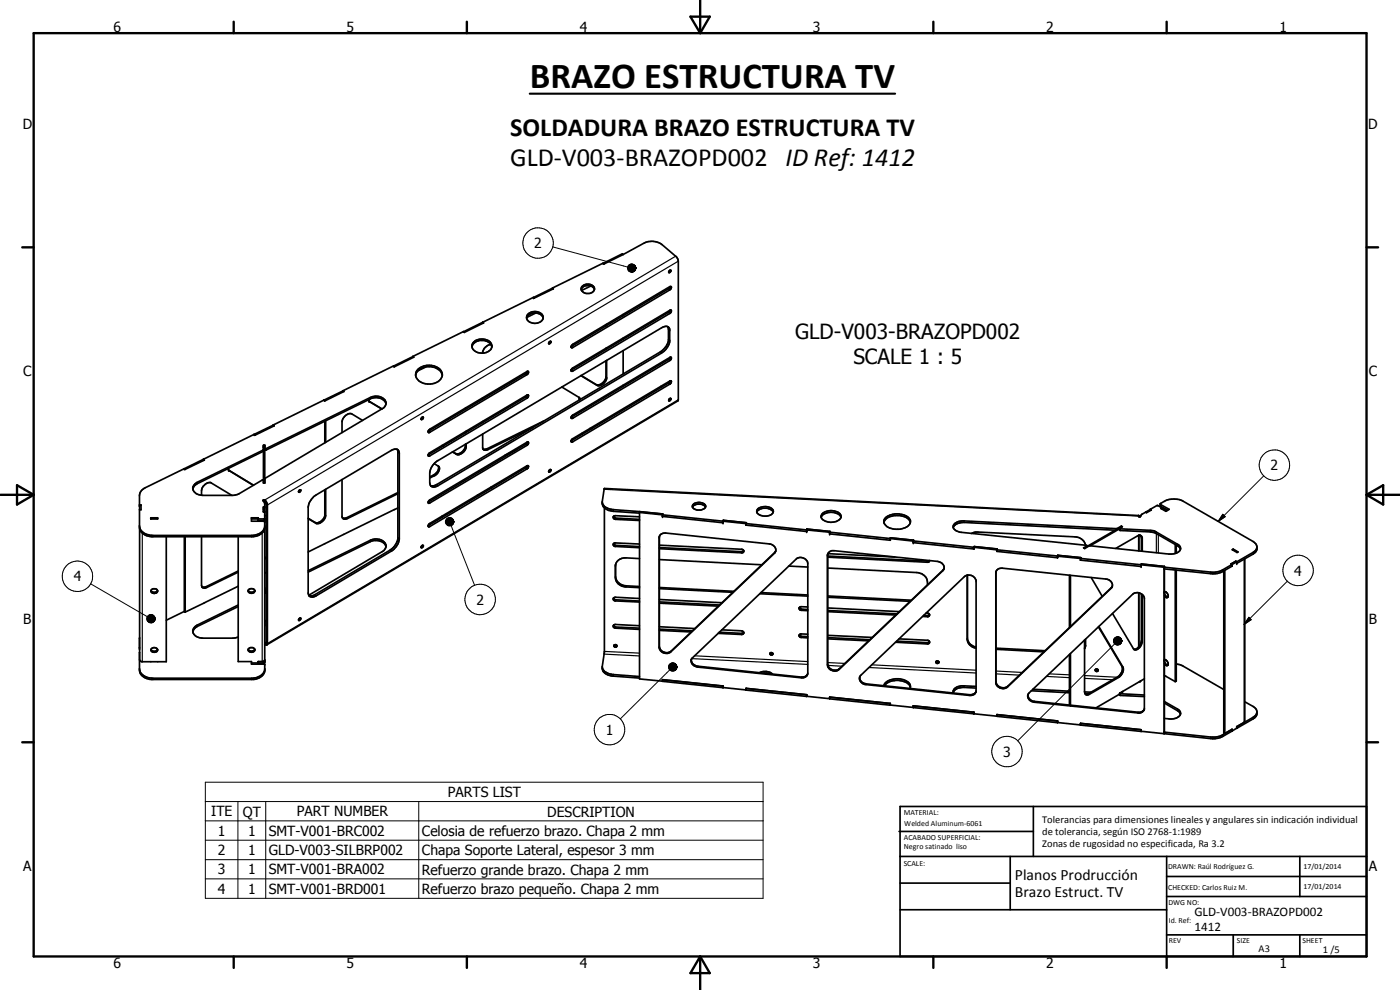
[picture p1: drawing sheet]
<svg xmlns="http://www.w3.org/2000/svg" width="420mm" height="297mm" viewBox="0 0 420 297" stroke-linecap="round" stroke-linejoin="round" font-family="sans-serif">
<g fill="none" stroke="#000" stroke-width=".51">
<path d="M187 76.4l-5.7 2.8-.3-.2-20.9 10.3 .2 .2M187 76.4l-.2-.2-5.8 2.8M187 76.4l6.4-3.5a5.3 5.3 0 0 1 5.3 .5l4.3 3.6 .6 1.4-.1 41.8-123.4 73.3M139.1 99.5v.1M144.9 96.7l.2 .2-5.8 2.8-.2-.2-15.2 7.4M158.1 95.5a2.73 2.73 0 0 1 2.4-1.6 2.73 2.73 0 0 1 2.5 1.6M158.4 94.3a2.84 2.84 0 0 1 4.6 .7 2.4 2.4 0 0 1-3.6 1.8 1.56 1.56 0 0 1-1-2.5zM160.3 89.5l-.2-.3-21 10.3M160.8 93.9l-2.7 1.3M165.9 86.4l.2 .3-5.8 2.8M165.9 86.4h.1M174.4 86.9a2.24 2.24 0 0 0 4 0"/>
<path d="M174.4 86.9a1.94 1.94 0 0 1 3-1.5l.9 .7 .1 .8M174.4 86.9a2.22 2.22 0 0 1 4 0M177.3 85.8l-2.8 1.4M181.9 97.4v.4M182.1 97.3v.4M187 94.4v.3M200.4 98l.2 4.2a5.1 5.1 0 0 1-2.4 3.4l-67.1 39.8-.9 .4-1-.1M200.9 81.2l.2-.1a.37 .37 0 0 1 .1 .5 .37 .37 0 0 1-.5 .1zM201.1 86l-.3 .6-29.4 17.4M201.1 93.1l-.3 .5-29.3 17.4M201.2 86a.52 .52 0 0 1 .3 .6 .52 .52 0 0 1-.5 .4l-29.1 17.3h-.4l-.1-.3M201.2 86l-29.3 17.3-.5 .7"/>
<path d="M103 117.3l.2 .2M103 117.3l-5.8 2.8M103 117.2l.2 .3M103 117.2v.1M103.2 117.5l-5.8 2.8M110.6 119.9l.4 .7M123.9 107l.3 .2M123.9 107l-5.7 2.8M123.9 106.9l.3 .3M123.9 106.9v.1M124.2 107.2l-5.8 2.8-.3-.2-15.1 7.4M124.7 112.6a3.9 3.9 0 0 1 4.7-2.6 3.7 3.7 0 0 1 3.3 2.6"/>
<path d="M125.5 110.7a4.8 4.8 0 0 1 7.1 .9 2.83 2.83 0 0 1-2.9 3.5 4.1 4.1 0 0 1-5-2.4l.2-1.1zM127.8 110.1l-2.4 1.2M141.6 104.1a2.64 2.64 0 0 1 2.4-1.9h1.2a2.71 2.71 0 0 1 2.4 1.9M142.3 102.5a3.6 3.6 0 0 1 5.2 .8 2.21 2.21 0 0 1-2.4 2.6 2.55 2.55 0 0 1-3.4-2.6zM144.9 119.4v.4M147.4 103.4a2.77 2.77 0 0 0-2.5 2.6M158.2 118.5l-.3 .6-29.4 17.4M158.2 111.4l-.5 .7-29.2 17.4M164.8 102.6l.4-.2a.49 .49 0 0 1 0 .5 .49 .49 0 0 1-.5 .3zM168.6 116.1l5.1 3.1 .4 .7M171.4 111h.1M171.5 110.9l.1 .1"/>
<path d="M171.5 111h-.1M171.7 110.6l29.5-17.6a.39 .39 0 0 1 .4 .4 .39 .39 0 0 1-.3 .4l-29.6 17.6-.3-.1zM173.8 119.2v.8M181.9 104.5v.4M181.9 108.2v5.1a2.61 2.61 0 0 1-3 2.1l-4.5-2.8M182.1 104.4v.3M182.1 108.1v5.4l-.3 .8-.7 .8a1.85 1.85 0 0 1-2 .5l-4.8-2.9M187 101.4v.4M187 105.2v7M187 115.6v.4M198.3 116l.3 .2M200.7 119.8l.5-.3a.43 .43 0 0 1 0 .6 .43 .43 0 0 1-.5 .1z"/>
<path d="M201.1 114.3l-.3 .6-29.4 17.3M201.1 107.2l-.3 .6-29.4 17.4M201.2 107.2l-29.3 17.3-.5 .7M201.2 114.3l-29.3 17.3-.5 .7M201.2 107.2a.52 .52 0 0 1 .3 .6 .52 .52 0 0 1-.5 .4l-29.1 17.3h-.4l-.1-.3M201.2 114.3a.52 .52 0 0 1 .3 .5 .52 .52 0 0 1-.5 .5l-29.1 17.2h-.5v-.2M61.1 137.8l.2 .2-5.8 2.8-.2-.2M61.1 137.8h.1M76.5 130.6l-.3-.3-20.9 10.3M79.1 133.6h.4l-.1 11.3h-.3zM79.1 134.9l-20 9.8a1.96 1.96 0 0 0-1.1 2.3 1.96 1.96 0 0 0 2 1.5l.4 .1M79.1 135.3l-20 9.9-.7 .5-.5 1"/>
<path d="M79.1 133.7h.3M79.4 134h.1M79.5 134.5l.3 .1 31.4-15.3a3.3 3.3 0 0 1 4.7 1.5v.3a1.9 1.9 0 0 1-1.1 1.5l-35.3 21M82 127.6l.2 .2M82 127.6l-5.7 2.7 .2 .3M82 127.5l.3 .3-5.8 2.8M82 127.5v.1M97.2 120.1l.2 .2M97.2 120.1h.1M97.4 120.3l-.2-.2-15.2 7.4M97.5 126.4v6.5M97.7 126.2v6.5"/>
<path d="M108.8 126.2l-3.2-2a2.54 2.54 0 0 0-3 2.3v3.3M110.8 120.4l3.8 2.3M115.9 121.2a3.3 3.3 0 0 0-4.7-1.5l-31.4 15.3-.3-.1M119.2 134.8l.2 .6v26.3a5.3 5.3 0 0 1-2.4 3.4l-22.7 13.5-.9 .2-.7-.1M126.4 125.8v.1M126.6 125.2l.3-.1a.48 .48 0 0 1 0 .6 .48 .48 0 0 1-.5 .1zM128.6 129.2l29.9-17.8v.7l-.4 .3-29.2 17.4-.3-.1zM128.7 136.1l29.8-17.6v.6l-.2 .3-29.6 17.5-.2-.2zM130.3 139.1l1.3 .8a1.92 1.92 0 0 1-1.4 2.9l-1.2 .6M130.5 138.9l68.1-40.6a1.41 1.41 0 0 1 2.4 .5v3.7a5.6 5.6 0 0 1-2.4 3.4l-67.1 39.8a1.42 1.42 0 0 1-1.5 .4 1.42 1.42 0 0 1-1-1.2v-3a5 5 0 0 1 1.5-3zM131.6 139.9a2.39 2.39 0 0 1-1.6 2.7l-1 .5M132.7 133.7l.3 .2"/>
<path d="M132.7 133.6l.3 .3M139.7 122.4v.4M139.7 129.5v.4M139.9 133.1a2.9 2.9 0 0 1-2.3 3.3h-.5l-1.3-.8 .9 .5a2.51 2.51 0 0 0 3-2.8M139.9 122.3v.4M139.9 129.4v.4M144.9 126.4v.4M155.1 134.9l-3.6 1.8M158.2 132.7l-.5 .6-29.2 17.4M158.2 139.7l-.3 .6-29.4 17.4M158.5 139.7l.1 .1M159.8 128.3l-13.3 6.6-.8 .2-.5-.1-.3-.5v-4.3"/>
<path d="M163.2 126.3l-17.2 8.4h-1.1M174.6 130l.2 .3M177 128.6l.4 .1M177.4 128.3l.4 .2M41.9 157.8a3.6 3.6 0 0 0 4 2.9h29.6a3.8 3.8 0 0 0 3.9-2.5M41.9 151.5h.4v1.5h-.4M41.9 151.9h.1M41.9 158.5v42.6a3.4 3.4 0 0 0 3.5 2.8h30.6a3.6 3.6 0 0 0 3.4-2.5l-.1-2.1h-3.8v-.8h-4v-37.5M41.9 151.6h.4M45.2 155.4h2.1v.3h-2.1zM47.3 155.6l-2 .1M55.3 140.6l-11.7 5.7a2.76 2.76 0 0 0-1.7 2.4v9.5a3.4 3.4 0 0 0 3.5 2.8h30.6a3.8 3.8 0 0 0 3.4-2.4"/>
<path d="M60.5 148.6a3.2 3.2 0 0 1 .5-2.7 2.29 2.29 0 0 1 2.4-1l6.2 3.7M68.5 140.6l.4 .7 7.1 4.3M68.6 141.1l7.5 4.5M79 144l-7.9 4.4-1.2 .2h-9.5M79 144v.1M79 144.1h.1M79.1 153.5h.3M79.1 150.4l.3 .1M79.4 154.6l.5 .2M79.4 150.5v48.4l-1.9 .1v-.5h1.9M79.4 156l-1.9 .1v-.7h-2v1h3.7l.2 .2M79.4 155.6l-3.9 .1"/>
<path d="M79.4 152.1h-.3v1.5h.3M79.4 151l-.5-.9a.63 .63 0 0 1 .7 0 .63 .63 0 0 1 .4 .5l.3 .9v41.6l-.2 .4M79.4 150.5l.5 .7v41.6l-.2 .2-.3-.1M89.9 147.1l.2-.2a.43 .43 0 0 1 0 .6 .43 .43 0 0 1-.5 .1zM94 149.2l23.4-14a1.38 1.38 0 0 1 1.5-.5 1.38 1.38 0 0 1 .9 1.3v25.7a5.2 5.2 0 0 1-2.4 3.7l-22.5 13.3a1.43 1.43 0 0 1-1.4 .4 1.43 1.43 0 0 1-1-1.2v-25.7a4.6 4.6 0 0 1 1.5-3zM97.5 146.9v7.8a2.55 2.55 0 0 1-2.9 2.1l-2.1-1.3M97.7 146.8v7.9a2.69 2.69 0 0 1-2.9 2.3l-2.3-1.4M102.6 143.9l.2 11.5M118.4 152.9l-25.9 12.7M119.4 147.8l-15.6 7.6h-1M119.4 148.1l-15.1 7.5-1.1 .1-.4-.3M119.4 152.4l-1 .5"/>
<path d="M128.6 150.4l29.9-17.8v.7l-.4 .3-29.2 17.4-.3-.1zM128.7 157.3l29.4-17.5h.5l-.3 .8-29.6 17.5-.2-.2zM132.7 154.9v.3l-.1-.3M143.3 148.6l.4 .1M147.4 146.2l.1 .3M147.5 146.1l.1 .3M164.8 141.1l.2-.2 .3 .1-.5 .6h-.1zM180.8 150.7a3.1 3.1 0 0 0 3.3 2.2M181.4 152.4v43.4l-.6 4.1a2.47 2.47 0 0 0 2.4 2.8l.9 .2M184.1 153.4a2.99 2.99 0 0 1-3.3-2.9l.6-3.9 160.3 8.1M184.1 152.9l7.9 .6M184.1 153.4l7.8 .6"/>
<path d="M184.1 152.9v.5M184.1 155l.6-.3 7.2 .4M184.1 155l.1 .6 .5 .2 7.2 .4M184.1 155l.5 .4 7.3 .4M191.9 153.8v49.9l6.9 .7M191.9 153.8l50.2 5.2M192 153.5l6.9 .7M192 153.5l-.1 .3M192 153.5h.1M198.9 154.2l-.1 .7 18.2 1.9 .1-.7M198.9 154.2v.1M207.8 152.1a2.59 2.59 0 0 1 3.9 0"/>
<path d="M207.8 152.2a1.41 1.41 0 0 1 1.8-1.5 1.6 1.6 0 0 1 2.1 1.5M207.8 152.2l.2 .2a2.75 2.75 0 0 0 3.2 .3l.5-.5M217.1 156.1l6.9 .7M217.1 156.1v.1M223.9 157.6l18.2 1.9v-.5M224 156.8l-.1 .8M224 156.8v.1M227.1 153.7a3.1 3.1 0 0 1 5 0M227.4 152.7a3.3 3.3 0 0 1 4.7 .5 1.73 1.73 0 0 1-2 1.7 2.7 2.7 0 0 1-3-1.3zM242.1 159l6.9 .7M242.1 158.7v.1M242.1 158.7l7 .8"/>
<path d="M242.1 158.7v.3M242.2 158.7l-.1 .3M246.5 155.2a3.8 3.8 0 0 1 5.7-.5l.2 .5M246.8 154.1a4.1 4.1 0 0 1 5.5 .5 1.55 1.55 0 0 1-1.3 1.9 3.4 3.4 0 0 1-4.6-1.5zM249 159.7v.5l18.2 1.9M249 159.7l18.2 1.9M249.1 159.5l-.1 .2M249.1 159.5h.1M265.2 156.7a3.9 3.9 0 0 1 4.5-2 3.5 3.5 0 0 1 3.5 2M266 155.1a5.6 5.6 0 0 1 7.1 .7 1.92 1.92 0 0 1-1.5 2.6 5.3 5.3 0 0 1-6.3-1.4l-.1-.3a1.71 1.71 0 0 1 .8-1.6zM286.1 158.3a2.62 2.62 0 0 0 2.4 1.4l37.5 3.9 .2 .4M286.1 158.3a3.1 3.1 0 0 1 3.2-1.5l45.4 2.3"/>
<path d="M336 158.5v.5l.2 .2 10.2 .6 7 4 .9 1M336 158.7l-8.8 5M336 158.5l.1 .2 10.3 .6 7 4a1.42 1.42 0 0 1 .8 1.6 1.42 1.42 0 0 1-1.4 1.1l-2 .2-23.7-2.5-1.6 .9-.3-.2 1-.6M336 158.5h.1M336.5 158l.2 .1M336.5 158l-11.1 6.5M336.5 157.9l-1.4 .7-45.8-2.3a3.2 3.2 0 0 0-3.2 1.5v.5M336.5 157.9l.3 .1-.7 .5M336.5 157.9v.1M341.8 154.7v.3M343.8 153.7l-1.2 .6-.4 .8-.4-.1M345.2 152.9l.3 .1-1.4 .8-.3-.1"/>
<path d="M348.2 151.3l2.7 1.5-1 .6-1.5-.8 .4-.2M348.8 152.4l-1.6-.7-3.4 2M348.8 152.4l1.4 .9M348.8 152.4l-.3 .2M350.5 153.1l-2.3-1.3 .1-.8 1.5-.8a6.4 6.4 0 0 1 5.3 .2l21 12.1a2.08 2.08 0 0 1 1.2 1.9 2.08 2.08 0 0 1-1.2 1.8l-4.9 2.8v-.4M45.3 177.2a1.15 1.15 0 0 0 2 0M45.4 177l.5-.3h.7a.71 .71 0 0 1 .7 .8 .71 .71 0 0 1-.9 .6 .81 .81 0 0 1-.8-.3 .81 .81 0 0 1-.2-.8zM49.9 161v37.5h-7.4l-.6-.5M55.3 161v22.5M55.6 161v22.7M60.5 161l.1 15.1M71.5 171.3l-9.6 4.7-.5 .2-.8-.1"/>
<path d="M71.5 171.7l-9.7 4.7h-.9l-.3-.3M71.5 175.9l-16 7.8-.2-.2-5.4 2.6M74.5 177.2a1.15 1.15 0 0 0 2 0M74.5 177.2a.98 .98 0 0 0 1 .8 .98 .98 0 0 0 .9-.8M74.5 177.2a1.13 1.13 0 0 1 1.9 0M79.4 176.4h.1M79.4 176.8h.1M79.5 177.3l.4 .2M79.5 177.8h.4M79.9 167.2l-.5 .2M79.9 167.6l-.5 .1M79.9 171.8l-.5 .2"/>
<path d="M92.5 171.2l18.7-9.1a3.1 3.1 0 0 1 4.7 1.9l-.8 1.3-22.4 13.3M115.9 164.1a3.3 3.3 0 0 0-4.7-1.6l-18.7 9.2M126.5 163.8l.4-.2a.43 .43 0 0 1 0 .5 .43 .43 0 0 1-.5 .1zM184.1 163.2v.4l.4 .4 7.4 .3M184.1 179.5l.1 .6 .5 .2 7.2 .3M184.1 179.5l.6 .5 7.2 .3M184.1 179.5l.6-.3 7.2 .4M184.1 163.2l.6-.3 7.2 .3M184.1 163.2l.6 .4 7.2 .4M184.7 169.3v4.1a3.1 3.1 0 0 0 3.2 2.7l4 .2M184.7 173a3.1 3.1 0 0 0 3.2 2.8l4 .2M191.9 167.6l-4-.2a2.81 2.81 0 0 0-3.2 2.4"/>
<path d="M197.9 167.9l30.7 1.6M197.9 176.6l22 1.1M197.9 176.3l22.3 1.1M197.9 163.6l24.6 1.2 .4 .1 .3 .5-.3 .4-.4 .1-24.6-1.3M197.9 179.9l18.8 .9M197.9 164.3l24.7 1.2 .6-.2M197.9 160.9v33.1a2.16 2.16 0 0 0 3.5 1.4l31.4-30.1M197.9 160.8l.6-.6 1.3-.3 31.1 3.3a2.01 2.01 0 0 1 1.9 2.1M197.9 160.8l-.1 33.4a2.18 2.18 0 0 0 3.5 1.4l31.1-29.6 .4-.7M228 178.1l14.4 .8M228.3 177.8l14.1 .7M236.7 169.8l5.7 .3"/>
<path d="M248.4 167.2l29.9 1.5 .5-.1 .2-.4M248.4 170.4l26.8 1.4a3.2 3.2 0 0 1 3.1 3.7M248.4 179.2l24.8 1.2M248.4 178.8l25.1 1.3M248.4 166.8l30 1.6 .4-.2M248.4 166.1l.2-.2a1.77 1.77 0 0 1 1.7-.7l31.1 3.2a2.08 2.08 0 0 1 1.9 2.2M248.4 166.1l-.1 33.4a2.2 2.2 0 0 0 3.6 1.3l31-29.6 .4-.6M248.4 166.2v33.1a2.18 2.18 0 0 0 3.5 1.3l31.4-30M248.4 166.1l20.2 1M267.2 162.1h.1M267.2 161.6v.5M267.2 161.6l6.9 .7v-.2"/>
<path d="M267.2 162v.1M267.2 161.4l7 .7M267.2 161.4v.1M267.3 161.4l-.1 .2M274.1 162.3v.5l18.2 1.9M274.1 162.3l18.2 1.9M274.1 162.1v.1M274.2 162.1l-.1 .2M290.3 172.6v19.2a2.96 2.96 0 0 0 2.6 2.7M290.4 172.6v19.2a2.98 2.98 0 0 0 2.5 2.3M291.5 160.1l1.2-.5h.8l29.1 1.5a3.2 3.2 0 0 1 3.2 2.5M292.3 164.7v-.5l6.9 .8"/>
<path d="M292.3 164.2v.5M292.3 164.6v.1M292.3 164.1l7 .6-.1 .3M292.4 164l-.1 .2M298.9 171.4v33.1a2.12 2.12 0 0 0 2.2 1.9M299.1 171.1l.7-.5 1-.1 31.1 3.2a1.78 1.78 0 0 1 1.6 .9 1.78 1.78 0 0 1-.1 1.9l-31 29.6a2.21 2.21 0 0 1-3.5-1.1v-33.4zM299.2 165v.4M299.2 164.7v.1M317.4 167.3h.1M317.4 166.8l-18.2-1.8v.4l18.2 1.9M317.4 166.8v.5M317.4 166.9l6.9 .7"/>
<path d="M317.4 166.6v.3M317.4 166.6l6.9 .7M317.4 166.6v.1M321 172.6v15.7M321.3 172.6v15.4M324.3 168.1h.1M324.3 167.6v.5M324.3 167.6l39.6 4.1 2.3-.3 5-2.8M324.3 168v.1M324.3 168.1l18.2 1.9v-.5M324.3 167.3v.3M324.3 167.3v.1"/>
<path d="M327.5 173.3l3.3 5.6M333.8 175.9l-31.4 30-1 .5h-.6M334.8 164.5l7.3-3.9 .4 .1 .3 .6v4.1M341.7 160.6v4.7M341.7 177.8v16.3M342.2 160.6l.3 .8v4M342.5 169.2l7 .8M342.5 169.2v.3M342.5 169.2v.1M342.5 178.2v14a2.73 2.73 0 0 1-2.2 2.6M342.8 178.4a2.16 2.16 0 0 0-2.9-.1l-31.3 30M342.8 178.4l.6 1v33.4"/>
<path d="M342.8 178.4v14.3a2.18 2.18 0 0 1-2.5 2.1M349.5 170h.1M349.5 170.7v48.8M349.5 170l-.1 50.1M349.5 177.5h.1M349.5 178l.3 .8 .7 .4M349.5 177.5v.1M349.6 177.5a1.05 1.05 0 0 1 .9 .7 1.05 1.05 0 0 1-.3 1.1l-.7-.5M352.7 163.4v2.6M352.7 171v33.5M353 171.1v33.3l-.3 .1M353 163.5v2.5"/>
<path d="M367.3 171.3v48.7l.3 .1M367.6 171.1v49M369.7 169.9l-3.1 1.8-2.2 .5-15-1.5M369.7 169.8h.1M369.8 164.9l.3-.1 1.4 .8-.2 .2zM370.1 164.8v.1M370.1 164.9l1.3 .8M370.1 164.9l-.2 .1M371.2 168.6l-.3-.2-1.4 .8 .2 .2v.5M373.6 167.6v48.9l-2.4 1.5M377.2 164.3l-.3 .8-.8 .6-4.9 2.9M41.9 194.4h.1"/>
<path d="M41.9 195.8h.1M41.9 194.8h.1M41.9 191.3v.2M45.3 194.9a1.13 1.13 0 0 1 2 0M45.3 194.9a.98 .98 0 0 0 1 .8 .98 .98 0 0 0 1-.8M45.3 194.9a1.11 1.11 0 0 0 2 0M71.5 181.5l-12.4 6.1a1.86 1.86 0 0 0-1.2 1.8 1.86 1.86 0 0 0 1.4 1.7l1.6 .4h9l1.6-.4M71.5 182l-12.4 6-.7 .6-.5 .9M74.5 194.8l.1-.2a1.23 1.23 0 0 1 1.6-.1l.2 .3M74.5 194.9a1.2 1.2 0 0 0 2 0M74.5 194.8a.98 .98 0 0 0 1 .9 .98 .98 0 0 0 .9-.9M75.5 198.9h2"/>
<path d="M79.4 187.7h.1M79.4 193.3l.7 .2M79.4 198.1l-.5 .4M79.9 186.2l-.4 .3M89.8 185.6l.3-.2 .2 .2-.6 .6zM184.1 187.7l.1 .6 .5 .2 7.2 .3M184.1 187.7l.6-.3 7.2 .3M184.1 187.7l.6 .4 7.2 .4M184.3 193.5l.4 .3 .4-.1M184.4 193.5l-.1 .4 .3 .3 .3-.1 .2-.4M184.4 193.5l.4-.1 .3 .3M197.9 188l10.6 .6"/>
<path d="M197.9 188.8l9.9 .5M197.9 189.1l9.6 .5M197.9 180.6l18 .9M197.9 181l17.7 .9M207.5 197.8a1.88 1.88 0 0 0 1.9 2.4l31.1 3.2 1.2-.3 .7-.9M207.5 197.8l31.4-30a2.17 2.17 0 0 1 3.5 1.3v33.1M207.5 197.8a1.87 1.87 0 0 0 2 2.1l31 3.3 1.2-.3 .7-.7M215.8 189.7l6.8 .3 .6-.3M216.6 189l5.9 .3 .7 .4v.2l-.5 .5-7.2-.4M231.2 196l.3 .2 .4-.2M239.9 182.3l.5 .5 2 .1M239.9 190.5l.5 .4 2 .1"/>
<path d="M242.4 182.1l-2.1-.1a.56 .56 0 0 0-.5 .7 .56 .56 0 0 0 .7 .4l1.9 .1M242.4 190.3l-1.9-.1a.55 .55 0 0 0-.7 .5 .55 .55 0 0 0 .7 .6l1.9 .1M248.4 182.4l21.5 1.1M248.4 183.2l20.8 1M248.4 183.5l20.4 1M248.4 190.6l13.4 .7M248.4 191.3l12.6 .6M248.4 191.7l12.3 .6M269.1 192.4l9.3 .4 .6-.2M269.8 191.7l8.5 .4 .5 .2 .2 .3M277.9 183.9l.6 .1 .5 .4M279 184.4l-.5 .6h-1.6"/>
<path d="M279 192.6l-.2 .4-.5 .2-9.5-.5M279 184.4l-.6 .3-1.2-.1M281 198.5l.2 .2 .6-.2M298.9 194.5l14.7 .7M298.9 194.8l14.4 .8M321 196.3v15.3M321.3 196.1v15.5M325.8 193.7l-.3 .7M325.8 191.8v2l-.3 .9M329.6 188.1l7.1 11.8a2.73 2.73 0 0 1-1.3 3.2l-8.8 5.1M329.8 188l7.2 12.2a2.73 2.73 0 0 1-1.3 3l-8.8 5.1-.7 .2a.89 .89 0 0 1-.7-1v-15.5M333.9 184.1l6.4 10.7"/>
<path d="M349.5 197.9a1.05 1.05 0 0 1 1 .7 1.05 1.05 0 0 1-.3 1.1l-.7-.5M349.5 198.4a1.26 1.26 0 0 0 1 1.2M349.5 197.9v.1M350.6 199.4l-.3 .1M353 199.2l1.7 .5 12.6 7.2M41.9 200.7a3.6 3.6 0 0 0 4 2.8h29.6a3.8 3.8 0 0 0 3.9-2.5M180.8 200.2a3.1 3.1 0 0 0 3.3 2.2M184.1 202.4l7.8 .6M184.1 202.9l7.8 .6M184.1 202.4v.5M198.8 204l18.2 1.9M198.8 203.9l18.2 1.9v.5"/>
<path d="M198.8 203.9v.5l18.2 1.9M217 206.3l6.9 .7M223.9 206.5v.6l18.2 1.9v-.6l-18.2-1.9v.5M223.9 207h.1M227.9 201.8a3.7 3.7 0 0 1 3.9 .4M229.2 202l1.6 .1M242.1 208.9l6.9 .7M258 203.1a1.85 1.85 0 0 0 1.9 2.3l31.1 3.3 1.3-.3 .5-.6M258 203.1l31.4-30.1a2.27 2.27 0 0 1 3.5 1.1l-.1 33.7M258 203.1l.1 .8 .4 .6 1.5 .7 31 3.2 1.2-.2 .6-.5M265.2 205.7a3.6 3.6 0 0 1 3.6-2 4.5 4.5 0 0 1 4.3 1.7v1.1M265.4 205.7a5.3 5.3 0 0 1 7.6 0l.2 .5"/>
<path d="M267.2 211.5v-.4l-18.2-1.9v.5l115.8 11.9a9.6 9.6 0 0 0 4.9-2.2l.1-.6M274.1 212.3v-.5l18.2 1.9v.5v-.5M292.9 206l-3.6-.2a2.62 2.62 0 0 0-3.2 1.9l.1 .2M292.9 206.5l-3.6-.3a3.1 3.1 0 0 0-3.2 1.6M299.2 214.8v-.4l18.2 1.9v.4M299.2 214.4v.5M308.6 208.3a1.94 1.94 0 0 0 1.9 2.1l31.4 3.3 1.2-.5M308.6 208.3a1.81 1.81 0 0 0 1.8 2.4l31.1 3.2a1.71 1.71 0 0 0 1.9-1.1M309.5 207.3l11.5 .6M310 206.8l11 .6M324.3 217.6v-.6l18.2 1.9v.6M324.3 217.5h.1"/>
<path d="M325.5 207.6l1.9 .1M325.6 208.1l1 .1M326.6 208.2l-.8 .1M328.7 200.9l.6 .2 .3-.1M336 208v.5l.2 .2 7.2 .3M336 208.3l-7.1 4.1M336 208l.1 .1M336 208h.1M336.1 208.1l7.3 .4M336.1 207.9l-.1 .1M342.3 204.3v.1M342.3 204.4l-.4 .2"/>
<path d="M343.4 212.8v.3M343.4 203.7l-7.3 4.2M349.5 210.5l3.9 2.3a1.36 1.36 0 0 1 .9 1.4 1.36 1.36 0 0 1-1.1 1.2l-1.6 .3-2.1-.1M349.5 210.9l4.2 2.5 .6 .8M349.5 202.6l3.2 1.9M369.7 218.9l-3.1 1.8a5.8 5.8 0 0 1-3.2 .4l-14-1.4 .1-.2M369.7 219.3h.1M369.8 218.8l-2.2 1.3M371.2 218.5l-1.4 .8M373.6 210.6l2.5 1.4a2.06 2.06 0 0 1 1.2 1.8 2.06 2.06 0 0 1-1.2 1.9l-4.9 2.8v-.5M377.2 213.7l-.3 .8-.8 .7-4.9 2.9M269.8 249.5h40.3"/>
<path d="M270.1 242h140v45h-140zM270.1 257h140M303.2 257v16M310.1 242v15M350.1 257v30M390.1 257v12M270.1 265h33.1M270.1 273h80M350.1 269h60M350.1 263h60M350.1 280.5h60M370.1 280.5v6.5"/>
<path d="M390.1 280.5v6.5"/>
<circle cx="231.6" cy="196.2" r=".41"/>
<circle cx="281.3" cy="198.6" r=".42"/>
<circle cx="329.1" cy="201.1" r=".42"/>
</g>
<g fill="#000">
<circle cx="181" cy="79" r=".25"/>
<circle cx="144.9" cy="96.7" r=".25"/>
<circle cx="160.1" cy="89.3" r=".25"/>
<circle cx="118.2" cy="109.8" r=".25"/>
<circle cx="76.3" cy="130.3" r=".25"/>
<circle cx="79.1" cy="134" r=".25"/>
<circle cx="110.8" cy="120.4" r=".25"/>
<circle cx="55.3" cy="140.6" r=".25"/>
<circle cx="68.6" cy="141.1" r=".25"/>
<circle cx="77.5" cy="155.8" r=".25"/>
<circle cx="77.5" cy="156.1" r=".25"/>
<circle cx="79.1" cy="152.6" r=".25"/>
<circle cx="79.4" cy="152.1" r=".25"/>
<circle cx="198.8" cy="154.9" r=".25"/>
<circle cx="217" cy="156.8" r=".25"/>
<circle cx="242.1" cy="159.5" r=".25"/>
<circle cx="348.8" cy="152.4" r=".25"/>
<circle cx="249" cy="160.2" r=".25"/>
<circle cx="274.1" cy="162.8" r=".25"/>
<circle cx="342.5" cy="169.9" r=".25"/>
<circle cx="369.5" cy="169.2" r=".25"/>
<circle cx="370.9" cy="168.4" r=".25"/>
<circle cx="371.2" cy="169" r=".25"/>
<circle cx="77.5" cy="198.7" r=".25"/>
<circle cx="321.3" cy="188" r=".18"/>
<circle cx="223.9" cy="206.5" r=".25"/>
<circle cx="242.1" cy="208.4" r=".25"/>
<circle cx="249" cy="209.2" r=".25"/>
<circle cx="267.2" cy="211.1" r=".25"/>
<circle cx="274.1" cy="211.8" r=".25"/>
<circle cx="292.3" cy="213.7" r=".25"/>
<circle cx="299.2" cy="214.4" r=".25"/>
<circle cx="317.4" cy="216.3" r=".25"/>
<circle cx="321.3" cy="211.6" r=".18"/>
<circle cx="324.3" cy="217" r=".25"/>
<circle cx="336.8" cy="207.5" r=".25"/>
<circle cx="342.5" cy="218.9" r=".25"/>
<circle cx="349.5" cy="219.5" r=".25"/>
<circle cx="369.7" cy="218.9" r=".25"/>
</g>
<g fill="none" stroke="#000" stroke-width=".35">
<path d="M202.8 76.9l-123.4 73.1v.5M203.6 78.4l-123.3 73.1-.4-.3M200.6 98.8l.4 .3M200.6 86.7l.4 .3M200.6 93.7l.4 .4M111.2 119.3v.4M157.7 119.2l.4 .3M157.7 112.1l.4 .3M171.5 103.9l.4 .4M171.5 111l.4 .3M178.9 115.4l.2 .2M181.9 113.1l.2 .2"/>
<path d="M198.2 105.6l.4 .3M200.6 101.9l.4 .3M200.6 114.9l.4 .4M200.6 107.9l.4 .3M203.6 119.9l-123.3 73.2-.4-.3M79 135v.4M79.8 134.6v.4M110.8 120.4l.2 .2M119.4 135.6l.4 .4M128.6 136.4l.4 .4M128.6 129.4l.4 .3M136.7 136.1l.3 .2"/>
<path d="M139.7 133.8l.2 .2M146.3 134.6l.2 .3M157.7 133.3l.4 .3M171.5 132.2l.4 .3M171.5 125.1l.4 .4M42.7 159.9v38.6M59.1 144.7v.5M68.6 141.1l.3 .2M78.7 156.1v.3M78.7 159.9v38.6M79.3 155.7v.4M94.6 156.8l.2 .2"/>
<path d="M97.5 154.4l.2 .3M104.1 155.3l.2 .3M128.6 150.6l.4 .3M128.6 157.6l.4 .4M130 142.6l.2 .2M131.1 145.4l.4 .3M157.7 140.4l.4 .3M181.3 146.8l160.4 8.1M184.7 155.4v.4M289.3 156.3v.5M335.1 158.6v.2M335.3 158.6v.1"/>
<path d="M336.2 158.7v.5M345.2 159.1v.5M347 159.6v6.3M348.3 151.4v.5M45.9 160.7v.3M61.9 176l.2 .2M75.5 160.7v.3M79.8 177.5v.4M94.6 178.4l.3 .3M111.2 162.1v.4M117 165.1l.4 .3M119.4 161.4l.4 .3"/>
<path d="M184.7 169.5v.3M184.7 173v.4M184.7 180v.3M184.7 163.6v.4M187.9 175.8v.3M197.9 161.2l-.1 .2M222.6 165.5l-.1 .4M232.5 165.8l-.1 .2M248.4 166.4l-.1 .3M278.4 168.4l-.1 .3M283 171.1l-.1 .1M298.9 171.7v.2"/>
<path d="M326.2 163.8v.2M333.5 176.3l-.1 .2M342.5 161.4l.3 .2M347.6 160.4v5.5M353.4 163.3v.5M363.4 171.7v.4M366.9 171v.5M373.4 167.8v48.9M376.1 165.7v.5M59.1 187.6v.4M79.3 198.5v.5M79.9 192.7l-.5 .2"/>
<path d="M181.3 196.3l10.6 .5M181.4 195.5l10.5 .5M184.7 188.1v.4M197.9 194l-.1 .2M201.4 195.4l-.1 .2M207.6 197.6l34.8 1.7M208.4 196.8l34 1.7M209.5 199.9l-.1 .3M222.6 190l-.1 .4M240.5 182.8v.3M240.5 190.9v.4M248.4 199.3l-.1 .2"/>
<path d="M248.4 198.8l5.2 .3M248.5 199.6l4.2 .3M261.7 199.5l31.2 1.6M278.4 184.7l-.1 .3M278.4 192.8l-.1 .4M290.4 191.4l-.1 .4M336.7 199.9l.3 .3M342.5 192.2l.3 .2M45.9 203.5v.4M75.5 203.5v.4M240.5 203.2v.2M251.9 200.6v.2"/>
<path d="M260 205.2l-.1 .2M260.8 200.3l32.1 1.6M289.3 205.8v.4M291 208.4v.3M298.9 204.5v.3M298.9 202.2l7.1 .4M298.9 201.3l7.9 .5M302.4 205.9v.2M310.5 210.4l-.1 .3M314 202.9l7 .4M314.9 202.2l6.1 .3M325.5 203.5l8.4 .5"/>
<path d="M325.5 202.7l9.7 .5M326.6 208.2l.3 .1M335.4 203.1l.3 .1M336.2 208.2v.5M341.6 213.7l-.1 .2M353.4 212.8v.5M376.1 215.2v.5M363.4 221.1v.5M366.9 220.5v.5"/>
</g>
<g fill="none" stroke="#000" stroke-width=".71">
<path d="M10.1 9.9h400v277.1h-400zM70.1 6.5v3.4M140.1 6.5v3.4M207.2 5h5.8l-2.9 4.9zM210.1 0v9.9M280.1 6.5v3.4M350.1 6.5v3.4M6.7 74.2h3.4M410.1 74.2h3.5M.1 148.5h10M5.1 145.6l5 2.9-5 2.9zM410.1 148.5h10"/>
<path d="M410.1 148.5l5-2.9v5.8zM6.7 222.7h3.4M410.1 222.7h3.5M70.1 287v3.4M140.1 287v3.4M210.1 287v10M210.1 287l2.9 5h-5.8zM280.1 287v3.4M350.1 287v3.4"/>
</g>
<g fill="none" stroke="#000" stroke-width=".3">
<path d="M165.9 74.1l22.5 6M188.5 79.8l2.3 .6-2.4-.3zM188.7 79.6l.2-.2 1.9 1zM188.7 79.6l2.1 .8-2.3-.6zM188.9 79.4l.2-.1 1.7 1.1zM189.1 79.3l.3-.1 1.4 1.2zM189.4 79.2h.2l1.2 1.2zM189.6 79.2h.3l.9 1.2zM189.9 79.2l.9 1.2zM190.1 79.4l.7 1zM190.4 79.5l.4 .9zM190.6 79.7l.2 .7z"/>
<path d="M190.7 79.9l.1 .5zM188.3 80.3l2.5 .1-2.5 .2zM188.3 80.6l2.5-.2-2.4 .4zM188.3 80.4h2.5M188.4 80.1l2.4 .3-2.5-.1zM188.4 80.8l2.4-.4-2.3 .7zM188.5 81.1l2.3-.7-2.1 .9zM188.7 81.3l2.1-.9-1.9 1zM188.9 81.4l1.9-1-1.7 1.2zM189.1 81.6l1.7-1.2-1.4 1.3zM189.4 81.7l1.4-1.3-1.2 1.3zM190.8 80.4l-.9 1.3h-.3z"/>
<path d="M190.8 80.4l-.9 1.3zM190.8 80.4l-.7 1.1zM190.8 80.4l-.4 1zM190.8 80.4l-.2 .8zM190.8 80.4l-.1 .5zM190.8 80.4v.3zM133.7 156.4l2.5 .1-2.5 .2zM133.7 156.7l2.5-.2-2.4 .5zM133.7 156.5h2.5M133.8 156.1l2.4 .4-2.5-.1zM133.8 157l2.4-.5-2.3 .7zM133.9 155.9l2.3 .6-2.4-.4z"/>
<path d="M133.9 157.2l2.3-.7-2.2 .9zM134 155.7l.3-.2 1.9 1zM134 155.7l2.2 .8-2.3-.6zM134 157.4l2.2-.9-1.9 1.1zM134.3 155.5l.2-.1 1.7 1.1zM134.3 157.6l1.9-1.1-1.7 1.2zM134.5 155.4l.2-.1 1.5 1.2zM134.5 157.7l1.7-1.2-1.5 1.3zM134.7 155.3h.3l1.2 1.2zM134.7 157.8l1.5-1.3-1.2 1.3zM135 155.3l.3 .1 .9 1.1zM135.3 155.4h.2l.7 1.1z"/>
<path d="M135.4 157.7l7 17.9M135.5 155.4l.7 1.1zM135.8 155.6l.4 .9zM135.9 155.8l.3 .7zM136 156l.2 .5zM136.2 156.5l-.9 1.2-.3 .1zM136.2 156.5l-.7 1.1-.2 .1zM136.2 156.5l-.7 1.1zM136.2 156.5l-.4 1zM136.2 156.5l-.3 .8zM136.2 156.5l-.2 .6zM136.2 156.5v.3z"/>
<path d="M367 154.3l.7 .7-2.1 1.5zM379.3 142.8l-13.7 13.7M27.2 175.2l17 9.8M386.4 174.4l-13 13M44.1 185.5l2.5 .2-2.5 .1zM44.1 185.8l2.5-.1-2.5 .4zM44.1 185.7h2.5M44.1 185.3l2.5 .4-2.5-.2zM44.1 186.1l2.5-.4-2.4 .6zM44.2 185l2.4 .7-2.5-.4zM44.2 186.3l2.4-.6-2.2 .8zM44.4 184.8l.2-.2 2 1.1z"/>
<path d="M44.4 184.8l2.2 .9-2.4-.7zM44.4 186.5l2.2-.8-2 1zM44.6 184.6l.2-.1 1.8 1.2zM44.6 186.7l2-1-1.8 1.1zM44.8 184.5l.3-.1 1.5 1.3zM44.8 186.8l1.8-1.1-1.5 1.2zM45.1 184.4h.3l1.2 1.3zM45.1 186.9l1.5-1.2-1.2 1.2zM45.4 184.4h.2l1 1.3zM45.6 184.4l.3 .1 .7 1.2zM45.9 184.5l.7 1.2zM46.1 184.7l.5 1z"/>
<path d="M46.3 184.9l.3 .8zM46.4 185.1l.2 .6zM46.6 185.7l-1 1.2h-.2zM46.6 185.7l-1 1.2zM46.6 185.7l-.7 1zM46.6 185.7l-.5 .9zM46.6 185.7l-.3 .7zM46.6 185.7l-.2 .5zM46.6 185.7l-.1 .2zM200.6 200l2.5 .2-2.5 .1zM200.7 199.7l2.4 .5-2.5-.2zM200.8 199.5l2.3 .7-2.4-.5z"/>
<path d="M201 199.3l.2-.2 1.9 1.1zM201 199.3l2.1 .9-2.3-.7zM201.2 199.1l.3-.1 1.6 1.2zM201.5 199l.2-.1 1.4 1.3zM201.7 198.9h.3l1.1 1.3zM202 198.9h.2l.9 1.3zM202.2 198.9l.3 .1 .6 1.2zM202.5 199l.6 1.2zM202.7 199.2l.4 1zM202.9 199.4l.2 .8zM203 199.6l.1 .6zM334.2 192.2l2.5 .1-2.5 .1z"/>
<path d="M334.2 192.4l2.5-.1-2.5 .4zM334.2 192.3h2.5M334.2 191.9l2.5 .4-2.5-.1zM334.2 192.7l2.5-.4-2.4 .7zM334.3 191.6l2.4 .7-2.5-.4zM334.3 193l2.4-.7-2.2 .9zM334.5 191.4l.2-.1 2 1zM334.5 191.4l2.2 .9-2.4-.7zM334.5 193.2l2.2-.9-2 1zM334.5 193.2l-29.1 29.1M334.7 191.3l.3-.2 1.7 1.2zM334.7 193.3l2-1-1.7 1.2z"/>
<path d="M335 191.1h.2l1.5 1.2zM335 193.5l1.7-1.2-1.5 1.2zM335.2 191.1h.3l1.2 1.2zM335.2 193.5l1.5-1.2-1.2 1.2zM335.5 191.1h.2l1 1.2zM335.7 191.1l1 1.2zM336 191.2l.7 1.1zM336.2 191.3l.5 1zM336.4 191.6l.3 .7zM336.5 191.8l.2 .5zM336.7 192.3l-1.2 1.2zM336.7 192.3l-.7 1.1-.3 .1z"/>
<path d="M336.7 192.3l-.7 1.1zM336.7 192.3l-.5 1zM336.7 192.3l-.3 .7zM336.7 192.3l-.2 .5zM336.7 192.3l-.1 .3zM374.8 185.2l.7 .7-2.1 1.5zM200.6 200.3l2.5-.1-2.4 .3zM200.6 200.1h2.5M200.7 200.5l2.4-.3-2.3 .6zM200.8 200.8l2.3-.6-2.1 .8zM201 201l2.1-.8-1.9 1zM201 201l-14.8 14.7"/>
<path d="M201.2 201.2l1.9-1-1.6 1.1zM201.5 201.3l1.6-1.1-1.4 1.1zM201.7 201.3l1.4-1.1-1.1 1.1zM202 201.3l1.1-1.1-.9 1.1zM203.1 200.2l-.9 1.1zM203.1 200.2l-.6 1zM203.1 200.2l-.4 .9zM203.1 200.2l-.2 .7zM203.1 200.2l-.1 .5zM203.1 200.2v.2zM61.6 234.7h167.4v34.8h-167.4zM61.6 240.5h167.4"/>
<path d="M61.6 246.3h167.4M61.6 252.1h167.4M61.6 257.9h167.4M71.4 240.5v29M79.7 240.5v29M125.7 240.5v29M61.6 263.7h167.4"/>
<circle cx="161.5" cy="72.9" r="4.6"/>
<circle cx="382.5" cy="139.6" r="4.6"/>
<circle cx="23.3" cy="172.9" r="4.6"/>
<circle cx="144.1" cy="179.9" r="4.6"/>
<circle cx="389.6" cy="171.2" r="4.6"/>
<circle cx="182.9" cy="218.9" r="4.6"/>
<circle cx="302.2" cy="225.5" r="4.6"/>
</g>
<g fill="#000">
<path d="M190.7 79.9l.1 .5zM190.6 79.7l.2 .7zM190.4 79.5l.4 .9zM190.1 79.4l.7 1zM189.9 79.2l.9 1.2zM189.6 79.2h.3l.9 1.2zM189.4 79.2h.2l1.2 1.2zM189.1 79.3l.3-.1 1.4 1.2zM188.9 79.4l.2-.1 1.7 1.1zM188.7 79.6l.2-.2 1.9 1zM188.7 79.6l2.1 .8-2.3-.6zM188.5 79.8l2.3 .6-2.4-.3z"/>
<path d="M188.4 80.8l2.4-.4-2.3 .7zM188.5 81.1l2.3-.7-2.1 .9zM188.7 81.3l2.1-.9-1.9 1zM188.9 81.4l1.9-1-1.7 1.2zM189.1 81.6l1.7-1.2-1.4 1.3zM189.4 81.7l1.4-1.3-1.2 1.3zM190.8 80.4l-.9 1.3h-.3zM190.8 80.4l-.9 1.3zM190.8 80.4l-.7 1.1zM190.8 80.4l-.4 1zM190.8 80.4l-.2 .8zM190.8 80.4l-.1 .5z"/>
<path d="M190.8 80.4v.3zM136 156l.2 .5zM135.9 155.8l.3 .7zM135.8 155.6l.4 .9zM135.5 155.4l.7 1.1zM135.3 155.4h.2l.7 1.1zM135 155.3l.3 .1 .9 1.1zM134.7 155.3h.3l1.2 1.2zM134.5 155.4l.2-.1 1.5 1.2zM134.3 155.5l.2-.1 1.7 1.1zM134 155.7l.3-.2 1.9 1zM134 155.7l2.2 .8-2.3-.6z"/>
<path d="M133.9 155.9l2.3 .6-2.4-.4zM133.8 157l2.4-.5-2.3 .7zM133.9 157.2l2.3-.7-2.2 .9zM134 157.4l2.2-.9-1.9 1.1zM134.3 157.6l1.9-1.1-1.7 1.2zM134.5 157.7l1.7-1.2-1.5 1.3zM134.7 157.8l1.5-1.3-1.2 1.3zM136.2 156.5l-.9 1.2-.3 .1zM136.2 156.5l-.7 1.1-.2 .1zM136.2 156.5l-.7 1.1zM136.2 156.5l-.4 1zM136.2 156.5l-.3 .8z"/>
<path d="M136.2 156.5l-.2 .6zM136.2 156.5v.3zM367 154.3l.7 .7-2.1 1.5zM46.4 185.1l.2 .6zM46.3 184.9l.3 .8zM46.1 184.7l.5 1zM45.9 184.5l.7 1.2zM45.6 184.4l.3 .1 .7 1.2zM45.4 184.4h.2l1 1.3zM45.1 184.4h.3l1.2 1.3zM44.8 184.5l.3-.1 1.5 1.3zM44.6 184.6l.2-.1 1.8 1.2z"/>
<path d="M44.4 184.8l.2-.2 2 1.1zM44.4 184.8l2.2 .9-2.4-.7zM44.2 185l2.4 .7-2.5-.4zM44.1 186.1l2.5-.4-2.4 .6zM44.2 186.3l2.4-.6-2.2 .8zM44.4 186.5l2.2-.8-2 1zM44.6 186.7l2-1-1.8 1.1zM44.8 186.8l1.8-1.1-1.5 1.2zM45.1 186.9l1.5-1.2-1.2 1.2zM46.6 185.7l-1 1.2h-.2zM46.6 185.7l-1 1.2zM46.6 185.7l-.7 1z"/>
<path d="M46.6 185.7l-.5 .9zM46.6 185.7l-.3 .7zM46.6 185.7l-.2 .5zM46.6 185.7l-.1 .2zM336.5 191.8l.2 .5zM336.4 191.6l.3 .7zM336.2 191.3l.5 1zM336 191.2l.7 1.1zM335.7 191.1l1 1.2zM335.5 191.1h.2l1 1.2zM335.2 191.1h.3l1.2 1.2zM335 191.1h.2l1.5 1.2z"/>
<path d="M334.7 191.3l.3-.2 1.7 1.2zM334.5 191.4l.2-.1 2 1zM334.5 191.4l2.2 .9-2.4-.7zM334.3 191.6l2.4 .7-2.5-.4zM334.2 192.7l2.5-.4-2.4 .7zM334.3 193l2.4-.7-2.2 .9zM334.5 193.2l2.2-.9-2 1zM334.7 193.3l2-1-1.7 1.2zM335 193.5l1.7-1.2-1.5 1.2zM335.2 193.5l1.5-1.2-1.2 1.2zM336.7 192.3l-1.2 1.2zM336.7 192.3l-.7 1.1-.3 .1z"/>
<path d="M336.7 192.3l-.7 1.1zM336.7 192.3l-.5 1zM336.7 192.3l-.3 .7zM336.7 192.3l-.2 .5zM336.7 192.3l-.1 .3zM374.8 185.2l.7 .7-2.1 1.5zM203 199.6l.1 .6zM202.9 199.4l.2 .8zM202.7 199.2l.4 1zM202.5 199l.6 1.2zM202.2 198.9l.3 .1 .6 1.2zM202 198.9h.2l.9 1.3z"/>
<path d="M201.7 198.9h.3l1.1 1.3zM201.5 199l.2-.1 1.4 1.3zM201.2 199.1l.3-.1 1.6 1.2zM201 199.3l.2-.2 1.9 1.1zM201 199.3l2.1 .9-2.3-.7zM200.8 199.5l2.3 .7-2.4-.5zM200.7 200.5l2.4-.3-2.3 .6zM200.8 200.8l2.3-.6-2.1 .8zM201 201l2.1-.8-1.9 1zM201.2 201.2l1.9-1-1.6 1.1zM201.5 201.3l1.6-1.1-1.4 1.1zM201.7 201.3l1.4-1.1-1.1 1.1z"/>
<path d="M202 201.3l1.1-1.1-.9 1.1zM203.1 200.2l-.9 1.1zM203.1 200.2l-.6 1zM203.1 200.2l-.4 .9zM203.1 200.2l-.2 .7zM203.1 200.2l-.1 .5zM203.1 200.2v.2z"/>
</g>
<path d="M133.7 156.3h2.5M133.7 156.8h2.5M44.1 185.5h2.5M200.6 199.9h2.5M334.2 192.5h2.5" fill="none" stroke="#000" stroke-width=".42"/>
<path d="M188.3 80.2h2.5M188.3 80.6h2.5M44.1 185.9h2.5M334.2 192.1h2.5M200.6 200.3h2.5" fill="none" stroke="#000" stroke-width=".38"/>
<path d="M159 28.1h109.6" fill="none" stroke="#000" stroke-width=".63"/>
<text font-size="11" x="159" y="26.5">BRAZO ESTRUCTURA TV</text>
<g font-size="7.9">
<text x="153.1" y="40.8">SOLDADURA BRAZO ESTRUCTURA TV</text>
<text x="153.1" y="49.8">GLD-V003-BRAZOPD002 ID Ref: 1412</text>
</g>
<g font-size="6.3">
<text x="238.6" y="101.7">GLD-V003-BRAZOPD002</text>
<text x="256.1" y="109.2">SCALE 1 : 5</text>
</g>
<g font-size="4.7">
<text x="304.6" y="263.9">Planos Prodrucción</text>
<text x="304.6" y="269.3">Brazo Estruct. TV</text>
</g>
<g font-size="4.2">
<text x="34" y="9.6">6</text>
<text x="104" y="9.6">5</text>
<text x="174" y="9.6">4</text>
<text x="244" y="9.6">3</text>
<text x="314" y="9.6">2</text>
<text x="384" y="9.6">1</text>
<text x="6.8" y="38.7">D</text>
<text x="410.6" y="38.7">D</text>
<text x="160.3" y="74.5">2</text>
<text x="7" y="112.9">C</text>
<text x="410.8" y="112.9">C</text>
<text x="381.3" y="141.1">2</text>
<text x="388.4" y="172.7">4</text>
<text x="22.1" y="174.5">4</text>
<text x="143" y="181.4">2</text>
<text x="7" y="187.1">B</text>
<text x="410.8" y="187.1">B</text>
<text x="181.8" y="220.5">1</text>
<text x="301.1" y="227.1">3</text>
<text x="134.4" y="239.2">PARTS LIST</text>
<text x="63.4" y="244.9">ITE</text>
<text x="72.9" y="245">QT</text>
<text x="89.1" y="244.9">PART NUMBER</text>
<text x="164.2" y="245">DESCRIPTION</text>
<text x="65.4" y="250.7">1</text>
<text x="74.5" y="250.7">1</text>
<text x="80.6" y="250.8">SMT-V001-BRC002</text>
<text x="126.6" y="250.8">Celosia de refuerzo brazo. Chapa 2 mm</text>
<text x="65.4" y="256.6">2</text>
<text x="74.5" y="256.5">1</text>
<text x="80.6" y="256.6">GLD-V003-SILBRP002</text>
<text x="126.6" y="256.6">Chapa Soporte Lateral, espesor 3 mm</text>
<text x="7" y="261.4">A</text>
<text x="65.4" y="262.4">3</text>
<text x="74.5" y="262.4">1</text>
<text x="80.6" y="262.4">SMT-V001-BRA002</text>
<text x="126.6" y="262.4">Refuerzo grande brazo. Chapa 2 mm</text>
<text x="410.8" y="261.4">A</text>
<text x="65.4" y="268.1">4</text>
<text x="74.5" y="268.1">1</text>
<text x="80.6" y="268.2">SMT-V001-BRD001</text>
<text x="126.6" y="268.3">Refuerzo brazo pequeño. Chapa 2 mm</text>
<text x="34" y="290.4">6</text>
<text x="104" y="290.4">5</text>
<text x="174" y="290.4">4</text>
<text x="244" y="290.4">3</text>
<text x="314" y="290.4">2</text>
<text x="384" y="290.4">1</text>
</g>
<g font-size="3.9">
<text x="358.5" y="275">GLD-V003-BRAZOPD002</text>
<text x="358.5" y="279.4">1412</text>
</g>
<g font-size="3.1">
<text x="312.7" y="246.8">Tolerancias para dimensiones lineales y angulares sin indicación individual</text>
<text x="312.7" y="250.4">de tolerancia, según ISO 2768-1:1989</text>
<text x="312.7" y="254">Zonas de rugosidad no especificada, Ra 3.2</text>
<text x="377.7" y="285.6">A3</text>
<text x="397" y="285.9">1 /5</text>
</g>
<g font-size="2.4">
<text x="271.2" y="244.4">MATERIAL:</text>
<text x="271.3" y="252">ACABADO SUPERFICIAL:</text>
<text x="271.4" y="247.9">Welded Aluminum-6061</text>
<text x="271.3" y="254.6">Negro satinado liso</text>
<text x="271.2" y="259.7">SCALE:</text>
<text x="350.6" y="260.8">DRAWN: Raúl Rodríguez G.</text>
<text x="391.2" y="260.6">17/01/2014</text>
<text x="350.6" y="267">CHECKED: Carlos Ruiz M.</text>
<text x="391.2" y="266.7">17/01/2014</text>
<text x="350.6" y="271.4">DWG NO:</text>
<text x="350.8" y="276.9">Id. Ref:</text>
<text x="350.8" y="282.8">REV</text>
<text x="371.2" y="282.9">SIZE</text>
<text x="390.9" y="282.9">SHEET</text>
</g>
</svg>
